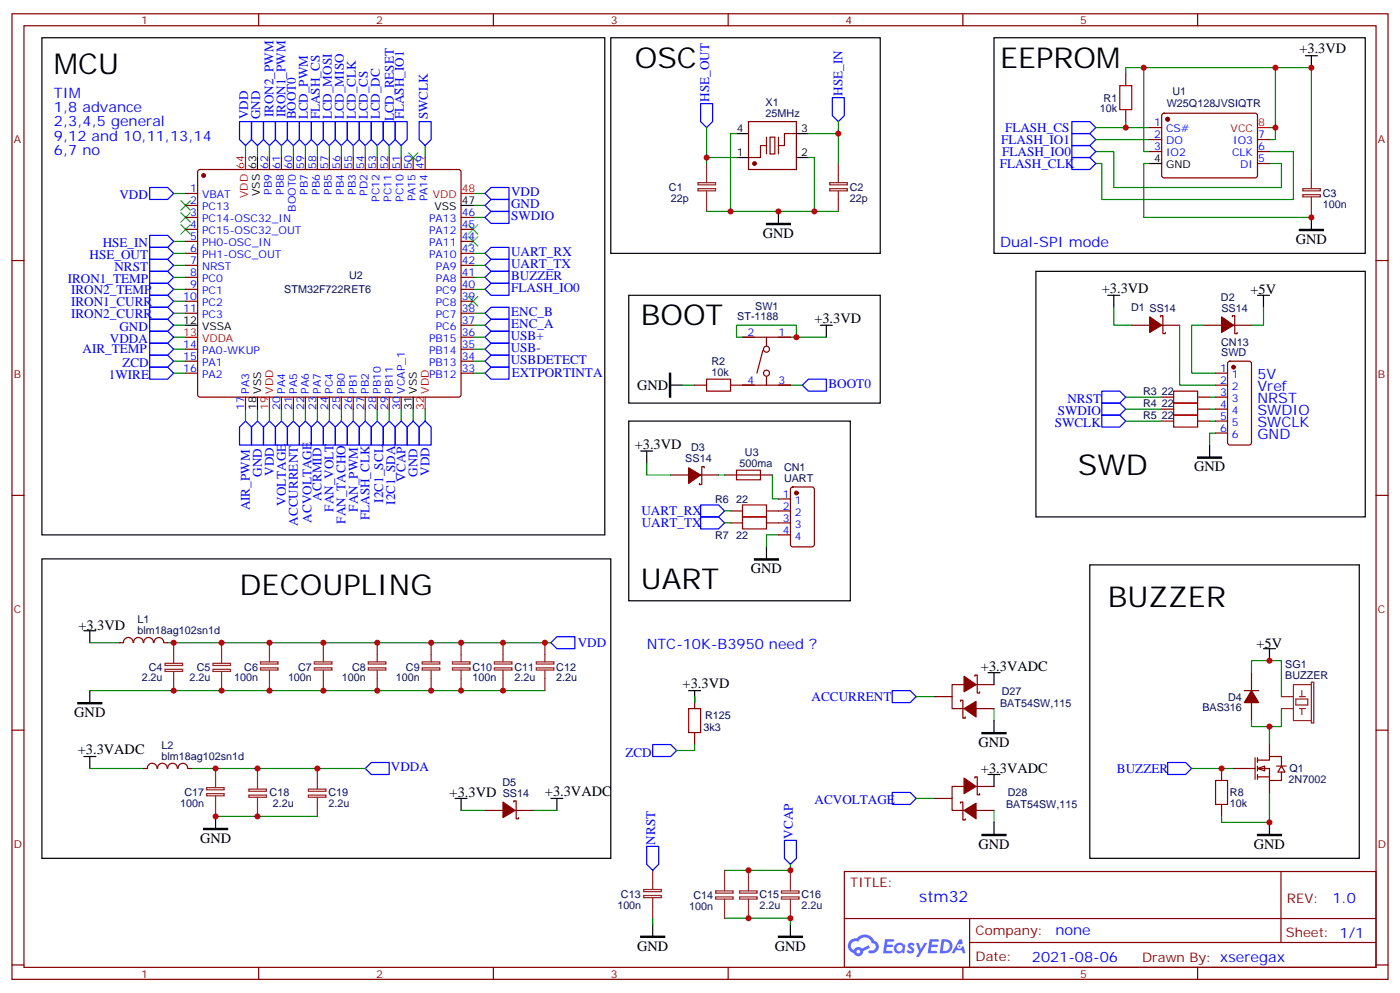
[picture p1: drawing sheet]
<svg xmlns="http://www.w3.org/2000/svg" width="412mm" height="292mm" viewBox="0 0 412 292" stroke-linecap="round" stroke-linejoin="round" font-family="sans-serif">
<g fill="none" stroke="#870000" stroke-width=".35">
<path d="M3.5 4.1h405.4v284.3h-405.4zM7.1 7.6h398.2v277.3h-398.2zM76.2 4.1v3.5M145.3 4.1v3.5M214.5 4.1v3.5M283.6 4.1v3.5M352.8 4.1v3.5M3.5 76.7h3.6M405.3 76.7h3.6M3.5 145.9h3.6M405.3 145.9h3.6M3.5 215h3.6"/>
<path d="M405.3 215h3.6M248.7 256.6h156.6v28.3h-156.6zM377.3 256.7v20.8M248.7 270.5h156.5M285.6 277.5h119.6M285.6 270.5v14.1M3.5 284.2h3.6M76.2 284.9v3.5M145.3 284.9v3.5M214.5 284.9v3.5M283.6 284.9v3.5M352.8 284.9v3.5"/>
<path d="M405.3 284.2h3.6"/>
</g>
<g fill="#5487ff">
<path d="M267.7 277.8a1.22 1.22 0 0 1 1.7 .3l-.4 .6a.47 .47 0 0 0-.3-.4 .47 .47 0 0 0-.5 .1l.1 .3a1.14 1.14 0 0 1 .8 1.7 1.14 1.14 0 0 1-1.9 0l-.2-.2 .5-.5 .7 .4a.29 .29 0 0 0 .3-.2 .29 .29 0 0 0-.2-.4 1.04 1.04 0 0 1-.6-1.7z"/>
<path d="M260.7 276.6h2.4l.3 .2-.2 .5h-1.8l-.1 .9h1.5l.3 .3-.3 .4h-1.6l-.2 1.1 1.7 .1 .2 .3-.2 .3h-2.6z"/>
<path d="M273.8 276.6h2.4l.3 .2-.1 .5h-1.8l-.2 .9h1.6l.3 .3-.4 .4h-1.6l-.1 1.1 1.7 .1 .2 .3-.2 .3h-2.6z"/>
<path d="M282.6 276.6h.7l.3 1.2-.6 .3a.69 .69 0 0 0-1 .3 .69 .69 0 0 0 .4 1 .69 .69 0 0 0 .9-.6l.5-.3 .6 2.2h-.8l-.2-.9h-1.8l-.5 .9h-.8z"/>
<path d="M269.8 277.7h.8l.6 1.8 1.1-1.8h.9l-2.6 4.1h-.8l.9-1.5z"/>
<path d="M277.4 276.6l-.6 4.1h1.3a2.11 2.11 0 0 0 2.5-2.1 2.11 2.11 0 0 0-2.5-2zM278.1 277.3a1.39 1.39 0 0 1 1.7 1.4 1.39 1.39 0 0 1-1.8 1.3h-.3z"/>
<path d="M263.7 278.2a1.54 1.54 0 0 0-.1 2.1 1.54 1.54 0 0 0 2.2 .2l.6 .2 .3-2.3-.2-.2-.4-.1a1.49 1.49 0 0 0-2.4 .1zM264 279.2a.94 .94 0 0 1 1.8 0 .94 .94 0 0 1-1.8 0z"/>
<path d="M250.4 276.9a2.18 2.18 0 0 0 1.1 3.8 1.44 1.44 0 0 0 1.6 .9 1.44 1.44 0 0 0 1.2-1.5l2-1-.5-.7-1.9 .9a1.47 1.47 0 0 0-2.4 .5 1.39 1.39 0 0 1-.7-2 1.39 1.39 0 0 1 2-.4 2.12 2.12 0 0 1 2.2-1.3 2.12 2.12 0 0 1 1.9 1.6 1.14 1.14 0 0 1 1.1 1.5 1.14 1.14 0 0 1-1.7 .7 .43 .43 0 0 0-.5 .3 .43 .43 0 0 0 .4 .5 1.98 1.98 0 0 0 2.5-1.2 1.98 1.98 0 0 0-1.2-2.5 3.1 3.1 0 0 0-5.3-.7l-.9 .1zM252.3 280.2a.55 .55 0 0 1 1.1 0 .55 .55 0 0 1-1.1 0z"/>
<circle cx="282.6" cy="278.7" r=".26"/>
</g>
<g fill="none" stroke="#008700" stroke-width=".35">
<path d="M336.9 19.9v24.7h1.8M375.7 19.9v17.7M322.8 37.6h15.9M331.6 21.7v-1.8h54.7v30M331.6 35.8v1.8M373.9 37.6h1.8v3.5h-1.8M51.2 57h3.5M72.3 42.9v3.5M75.8 42.9v3.5M79.4 42.9v3.5M82.9 42.9v3.5M86.4 42.9v3.5"/>
<path d="M90 42.9v3.5M93.5 42.9v3.5M97 42.9v3.5M100.5 42.9v3.5M104.1 42.9v3.5M107.6 42.9v3.5M111.1 42.9v3.5M114.7 42.9v3.5M118.2 42.9v3.5M125.2 42.9v3.5M139.3 57h3.6M322.8 44.6h5.3v10.6h49.4v-7h-3.6"/>
<path d="M322.8 41.1h15.9M338.7 48.2h-1.8v15.8h49.4M373.9 44.6h7.1v14.1h-56.4v-10.5h-1.8M51.2 78.1h3.5M51.2 71.1h3.5M139.3 60.5h3.6M139.3 64h3.6M139.3 78.1h3.6M139.3 74.6h3.6M51.2 99.3h3.5M51.2 95.8h3.5M51.2 85.2h3.5"/>
<path d="M51.2 81.7h3.5M51.2 88.7h3.5M51.2 92.3h3.5M139.3 99.3h3.6M139.3 85.2h3.6M139.3 81.7h3.6M232.8 99.3h10.6M328.1 90.5v5.3h5.3M51.2 106.4h3.5M51.2 102.8h3.5M51.2 109.9h3.5M139.3 106.4h3.6"/>
<path d="M139.3 102.8h3.6M139.3 109.9h3.6M201.1 113.4h3.5M232.8 113.4h3.6M331.6 116.9h10.6M72.3 120.5v3.5M75.8 120.5v3.5M79.4 120.5v3.5M82.9 120.5v3.5M97 120.5v3.5M100.5 120.5v3.5M104.1 120.5v3.5"/>
<path d="M107.6 120.5v3.5M111.1 120.5v3.5M114.7 120.5v3.5M118.2 120.5v3.5M121.7 120.5v3.5M125.2 120.5v3.5M331.6 120.5h10.6M331.6 124h10.6M213.4 150.5h1.8M213.4 154h1.8M229.3 157.5h-3.5v3.5M26.5 189.3h8.8"/>
<path d="M49.4 189.3h112.9M368.7 198.1v-3.5h8.8v10.5M26.5 203.4h134M373.9 214v5.3M377.5 208.7v5.3h-8.8v-1.8M26.5 226.3h15.8M56.4 226.3h51.2M351 226.3h12.4M373.9 233.4v8.8h-14.1v-1.8M232.8 254.5v1.8h-19.4M192.3 270.4v1.8M213.4 270.4h19.4v1.8"/>
</g>
<g fill="none" stroke="#00f" stroke-width=".35">
<path d="M70.6 35.8h3.5v5.3l-1.8 1.8-1.7-1.8zM74.1 35.8h3.5v5.3l-1.8 1.8-1.7-1.8zM77.6 35.8h3.5v5.3l-1.7 1.8-1.8-1.8zM81.1 35.8h3.6v5.3l-1.8 1.8-1.8-1.8zM84.7 35.8h3.5v5.3l-1.8 1.8-1.7-1.8zM88.2 35.8h3.5v5.3l-1.7 1.8-1.8-1.8zM91.7 35.8h3.5v5.3l-1.7 1.8-1.8-1.8zM95.2 35.8h3.6v5.3l-1.8 1.8-1.8-1.8zM98.8 35.8h3.5v5.3l-1.8 1.8-1.7-1.8zM102.3 35.8h3.5v5.3l-1.7 1.8-1.8-1.8zM105.8 35.8h3.6v5.3l-1.8 1.8-1.8-1.8zM109.4 35.8h3.5v5.3l-1.8 1.8-1.7-1.8z"/>
<path d="M112.9 35.8h3.5v5.3l-1.7 1.8-1.8-1.8zM116.4 35.8h3.5v5.3l-1.7 1.8-1.8-1.8zM123.5 35.8h3.5v5.3l-1.8 1.8-1.7-1.8zM315.7 35.8h5.3l1.8 1.8-1.8 1.7h-5.3zM315.7 39.3h5.3l1.8 1.8-1.8 1.8h-5.3zM44.1 55.2h5.3l1.8 1.8-1.8 1.7h-5.3zM142.9 57l1.7-1.8h5.3v3.5h-5.3zM315.7 46.4h5.3l1.8 1.8-1.8 1.7h-5.3zM315.7 42.9h5.3l1.8 1.7-1.8 1.8h-5.3zM44.1 79.9h5.3l1.8 1.8-1.8 1.7h-5.3zM44.1 76.4h5.3l1.8 1.7-1.8 1.8h-5.3zM44.1 69.3h5.3l1.8 1.8-1.8 1.7h-5.3z"/>
<path d="M142.9 78.1l1.7-1.7h5.3v3.5h-5.3zM142.9 74.6l1.7-1.8h5.3v3.6h-5.3zM142.9 64l1.7-1.7h5.3v3.5h-5.3zM142.9 60.5l1.7-1.8h5.3v3.6h-5.3zM44.1 90.5h5.3l1.8 1.8-1.8 1.7h-5.3zM44.1 87h5.3l1.8 1.7-1.8 1.8h-5.3zM44.1 83.4h5.3l1.8 1.8-1.8 1.8h-5.3zM44.1 97.5h5.3l1.8 1.8-1.8 1.8h-5.3zM44.1 94h5.3l1.8 1.8-1.8 1.7h-5.3zM142.9 92.3l1.7-1.8h5.3v3.5h-5.3zM142.9 81.7l1.7-1.8h5.3v3.5h-5.3zM142.9 99.3l1.7-1.8h5.3v3.6h-5.3z"/>
<path d="M142.9 85.2l1.7-1.8h5.3v3.6h-5.3zM144.6 94h5.3v3.5h-5.3l-1.7-1.7zM44.1 101.1h5.3l1.8 1.7-1.8 1.8h-5.3zM44.1 108.1h5.3l1.8 1.8-1.8 1.8h-5.3zM44.1 104.6h5.3l1.8 1.8-1.8 1.7h-5.3zM142.9 102.8l1.7-1.7h5.3v3.5h-5.3zM142.9 106.4l1.7-1.8h5.3v3.5h-5.3zM144.6 108.1h5.3v3.6h-5.3l-1.7-1.8zM238.1 111.7h5.3v3.5h-5.3l-1.7-1.8zM324.6 115.2h5.2l1.8 1.7-1.8 1.8h-5.2zM324.6 118.7h5.2l1.8 1.8-1.8 1.7h-5.2zM72.3 124l1.8 1.8v5.3h-3.5v-5.3z"/>
<path d="M75.8 124l1.8 1.8v5.3h-3.5v-5.3zM79.4 124l1.7 1.8v5.3h-3.5v-5.3zM82.9 124l1.8 1.8v5.3h-3.6v-5.3zM84.7 125.8l1.7-1.8 1.8 1.8v5.3h-3.5zM90 124l1.7 1.8v5.3h-3.5v-5.3zM93.5 124l1.7 1.8v5.3h-3.5v-5.3zM97 124l1.8 1.8v5.3h-3.6v-5.3zM100.5 124l1.8 1.8v5.3h-3.5v-5.3zM104.1 124l1.7 1.8v5.3h-3.5v-5.3zM107.6 124l1.8 1.8v5.3h-3.6v-5.3zM111.1 124l1.8 1.8v5.3h-3.5v-5.3zM114.7 124l1.7 1.8v5.3h-3.5v-5.3z"/>
<path d="M118.2 124l1.7 1.8v5.3h-3.5v-5.3zM119.9 125.8l1.8-1.8 1.8 1.8v5.3h-3.6zM125.2 124l1.8 1.8v5.3h-3.5v-5.3zM324.6 122.2h5.2l1.8 1.8-1.8 1.8h-5.2zM206.4 148.7h5.3l1.7 1.8-1.7 1.7h-5.3zM206.4 152.2h5.3l1.7 1.8-1.7 1.8h-5.3zM162.3 189.3l1.7-1.8h5.3v3.5h-5.3zM107.6 226.3l1.8-1.8h5.3v3.6h-5.3zM344 224.5h5.2l1.8 1.8-1.8 1.8h-5.2zM190.5 249.2h3.5v5.3l-1.7 1.8-1.8-1.8zM231.1 247.5h3.5v5.3l-1.8 1.7-1.7-1.7z"/>
</g>
<path d="M382.8 67.6h7v.3h-7zM197.2 109.9h.4v7h-.4zM352.8 134.6h7v.3h-7zM222.2 164.6h7.1v.3h-7.1zM22.9 206.9h7.1v.4h-7.1zM60 243.9h7v.4h-7zM370.4 245.7h7.1v.4h-7.1zM188.7 275.7h7.1v.3h-7.1zM229.3 275.7h7.1v.3h-7.1z" fill="#000" stroke="#000" stroke-width=".35"/>
<g fill="none" stroke="#000" stroke-width=".35">
<path d="M12.3 11.1h165.9v146.4h-165.9zM179.9 11.1h79.4v63.5h-79.4zM292.8 11.1h109.4v63.5h-109.4zM384.5 16.4h3.6M386.3 16.4v3.5M305.2 79.9h97v72.3h-97zM386.3 64v3.6M185.2 87h74.1v31.7h-74.1zM241.7 95.8h3.5M243.4 95.8v3.5M326.3 87h3.5M328.1 87v3.5"/>
<path d="M197.6 113.4h3.5M185.2 124h65.3v52.9h-65.3zM188.7 132.8h3.6M190.5 132.8v3.5M356.3 131.1v3.5M12.3 164.6h167.6v88.2h-167.6zM225.8 161v3.6M321 166.3h79.4v86.5h-79.4zM24.7 185.7h3.5M26.5 185.7v3.6M372.2 191h3.5M373.9 191v3.6"/>
<path d="M26.5 203.4v3.5M24.7 222.8h3.5M26.5 222.8v3.5M63.5 240.4v3.5M373.9 242.2v3.5M192.3 272.2v3.5M232.8 272.2v3.5"/>
</g>
<g fill="none" stroke="#8c2424" stroke-width=".35">
<path d="M383.8 57.3h5.1v.7h-5.1zM383.8 55.6h5.1v.6h-5.1zM386.3 49.9v5.7M386.3 58v6M48.6 195.3h5.2v.7h-5.2zM48.6 197.1h5.2v.6h-5.2zM51.2 189.3v6M51.2 197.7v5.7M62.7 195.3h5.2v.7h-5.2zM62.7 197.1h5.2v.6h-5.2zM65.3 189.3v6M65.3 197.7v5.7"/>
<path d="M76.7 196.7h5.2v.6h-5.2zM76.7 194.9h5.2v.6h-5.2zM79.4 189.3v5.6M79.4 197.4v6M92.6 196.7h5.2v.6h-5.2zM92.6 194.9h5.2v.6h-5.2zM95.2 189.3v5.6M95.2 197.4v6M108.5 196.7h5.2v.6h-5.2zM108.5 194.9h5.2v.6h-5.2zM111.1 189.3v5.6M111.1 197.4v6"/>
<path d="M124.4 196.7h5.1v.6h-5.1zM124.4 194.9h5.1v.6h-5.1zM127 189.3v5.6M127 197.4v6M133.3 196.7h5.2v.6h-5.2zM133.3 194.9h5.2v.6h-5.2zM135.8 189.3v5.6M135.8 197.4v6M145.6 196.7h5.2v.6h-5.2zM145.6 194.9h5.2v.6h-5.2zM148.2 189.3v5.6M148.2 197.4v6"/>
<path d="M158 196.7h5.2v.6h-5.2zM158 194.9h5.2v.6h-5.2zM160.5 189.3v5.6M160.5 197.4v6M60.9 233.7h5.1v.7h-5.1zM60.9 232h5.1v.6h-5.1zM63.5 226.3v5.7M63.5 234.4v6M73.3 232.4h5.2v.6h-5.2zM73.3 234.1h5.2v.7h-5.2zM75.8 226.3v6M75.8 234.8v5.6"/>
<path d="M90.8 232.4h5.2v.6h-5.2zM90.8 234.1h5.2v.7h-5.2zM93.5 226.3v6M93.5 234.8v5.6M192.3 256.3v5.6M213.4 256.3v6M220.5 256.3v6M232.8 256.3v6M189.6 263.7h5.2v.6h-5.2zM189.6 261.9h5.2v.7h-5.2zM192.3 264.4v6M210.8 262.4h5.2v.6h-5.2z"/>
<path d="M210.8 264.1h5.2v.7h-5.2zM213.4 264.8v5.6M217.8 262.4h5.2v.6h-5.2zM217.8 264.1h5.2v.7h-5.2zM220.5 264.8v5.6M230.2 262.4h5.2v.6h-5.2zM230.2 264.1h5.2v.7h-5.2zM232.8 264.8v5.6"/>
</g>
<path d="M329.8 25.2h3.6v7.1h-3.6zM208.1 111.7h7.1v3.5h-7.1zM345.7 118.7h7.1v3.5h-7.1zM345.7 115.2h7.1v3.5h-7.1zM345.7 122.2h7.1v3.6h-7.1zM218.7 148.7h7.1v3.5h-7.1zM218.7 152.2h7.1v3.6h-7.1zM358.1 229.8h3.5v7.1h-3.5z" fill="none" stroke="#a10000" stroke-width=".35"/>
<g fill="none" stroke="#870000" stroke-width=".35">
<path d="M331.6 21.7v3.5M331.6 32.3v3.5M333.4 95.8h5.3M341.8 93.3v-.3h.7v5.2h.8v-.3M342.2 95.8h5.3M204.6 113.4h3.5M215.2 113.4h3.5M342.2 116.9h3.5M352.8 116.9h3.5M197.6 139.9h5.2M206.4 139.9h5.3M207.4 137.8v-.4h-.7v5.3h-.7v-.4"/>
<path d="M342.2 120.5h3.5M342.2 124h3.5M352.8 120.5h3.5M352.8 124h3.5M215.2 150.5h3.5M215.2 154h3.5M225.8 150.5h3.5M225.8 154h3.5M35.3 189.3h1M36.4 189.2a1.41 1.41 0 0 1 1.4-1.5 1.41 1.41 0 0 1 1.4 1.5M39.4 189.2a1.41 1.41 0 0 1 1.4-1.5 1.41 1.41 0 0 1 1.4 1.5M42.4 189.2a1.41 1.41 0 0 1 1.4-1.5 1.41 1.41 0 0 1 1.4 1.5"/>
<path d="M45.4 189.2a1.41 1.41 0 0 1 1.4-1.5 1.41 1.41 0 0 1 1.4 1.5M48.3 189.3h1.1M368.7 198.1v5.3M366.5 203.4h4.3M368.7 206.9v5.3M42.3 226.3h1.1M43.4 226.3a1.41 1.41 0 0 1 1.4-1.5 1.41 1.41 0 0 1 1.4 1.5M46.4 226.3a1.41 1.41 0 0 1 1.4-1.5 1.41 1.41 0 0 1 1.4 1.5M49.4 226.3a1.41 1.41 0 0 1 1.4-1.5 1.41 1.41 0 0 1 1.4 1.5M52.5 226.3a1.41 1.41 0 0 1 1.4-1.5 1.41 1.41 0 0 1 1.4 1.5M55.4 226.3h1M359.8 226.3v3.5"/>
<path d="M359.8 236.9v3.5"/>
</g>
<g fill="#870000" stroke="#870000" stroke-width=".35">
<path d="M368.7 203.4l2.1 3.5h-4.3z"/>
<path d="M338.7 93.3l3.5 2.5-3.5 2.1z"/>
<path d="M202.8 137.8l3.6 2.1-3.6 2.4z"/>
</g>
<g fill="none" stroke="#3c3" stroke-width=".35">
<path d="M53.3 59.1l2.8 2.8M56.1 59.1l-2.8 2.8M120.3 45l2.8 2.8M123.1 45l-2.8 2.8M53.3 62.6l2.8 2.8M53.3 66.1l2.8 2.9M56.1 62.6l-2.8 2.8M56.1 66.1l-2.8 2.9M137.9 66.1l2.9 2.9M137.9 69.7l2.9 2.8M140.8 66.1l-2.9 2.9M140.8 69.7l-2.9 2.8"/>
<path d="M137.9 87.3l2.9 2.8M140.8 87.3l-2.9 2.8"/>
</g>
<g fill="#fff" stroke="#870000" stroke-width=".35">
<path d="M370.4 226.3l2.1-.7v1.4z"/>
<path d="M377.5 225.6l1 1.8h-2.1z"/>
</g>
<g fill="none" stroke="#870000" stroke-width=".35">
<path d="M220.5 35.8h14.1v14.1h-14.1zM234.6 39.3h-3.5v3.6h-1.8M338.7 37.6h3.5M342.4 33.5l.5-.2 27.1 .1 .4 .6v18l-.7 .4-27.1-.1-.4-.6v-17.7zM54.7 57h3.5M58.4 50.1l.5-.2h76.2l.5 .2 .2 .5v65.6l-.2 .5-.5 .2h-76.2l-.5-.2-.2-.5v-65.6zM79.4 46.4v3.5M82.9 46.4v3.5M86.4 46.4v3.5M90 46.4v3.5M93.5 46.4v3.5M97 46.4v3.5"/>
<path d="M100.5 46.4v3.5M104.1 46.4v3.5M107.6 46.4v3.5M111.1 46.4v3.5M114.7 46.4v3.5M118.2 46.4v3.5M121.7 46.4v3.5M125.2 46.4v3.5M225.8 42.9h-1.8v3.5h-3.5M226.8 40.4h1.4v4.9h-1.4zM338.7 41.1h3.5M338.7 44.6h3.5"/>
<path d="M370.4 41.1h3.5M370.4 44.6h3.5M370.4 48.2h3.5M54.7 60.5h3.5M54.7 64h3.5M54.7 67.6h3.5M54.7 71.1h3.5M54.7 74.6h3.5M54.7 78.1h3.5M135.8 64h3.5M135.8 67.6h3.5M135.8 71.1h3.5"/>
<path d="M135.8 74.6h3.5M135.8 78.1h3.5M54.7 81.7h3.5M54.7 85.2h3.5M54.7 88.7h3.5M54.7 92.3h3.5M135.8 99.3h3.5M135.8 81.7h3.5M135.8 85.2h3.5M135.8 88.7h3.5M135.8 92.3h3.5M135.8 95.8h3.5"/>
<path d="M218.7 99.3h14.1M225.8 99.3v2.5M354.5 95.8h5.3M363 93.3v-.3h.7v5.2h.7v-.3M363.4 95.8h5.3M54.7 102.8h3.5M54.7 106.4h3.5M54.7 109.9h3.5M72.3 116.9v3.6M82.9 116.9v3.6M86.4 116.9v3.6M90 116.9v3.6"/>
<path d="M93.5 116.9v3.6M97 116.9v3.6M100.5 116.9v3.6M104.1 116.9v3.6M107.6 116.9v3.6M111.1 116.9v3.6M114.7 116.9v3.6M118.2 116.9v3.6M135.8 102.8h3.5M135.8 106.4h3.5M135.8 109.9h3.5M218.7 113.4h14.1"/>
<path d="M224.7 103.2l-1.7 6.7M225.8 110.9v2.5M358.1 113.4h3.5M358.1 109.9h3.5M358.1 116.9h3.5M361.8 106.6l.5-.2h5.6l.7 .4 .1 23.6-.5 .6-5.9 .1-.6-.5-.1-23.5zM213.4 139.9h14.1M358.1 120.5h3.5M358.1 124h3.5M358.1 127.5h3.5M229.3 146.9h3.5M229.3 150.5h3.5"/>
<path d="M229.3 154h3.5M229.3 157.5h3.5M233.1 143.6l.4-.2h5.7l.6 .4 .1 16.5-.5 .7h-5.9l-.6-.4-.1-16.5zM287.2 199.1v-.3h.7v5.3h.7v-.4M204.6 205.1v3.6M204.6 215.7v3.6M275.2 205.1h5.3M282.9 206.6v-.4h.7v5.3h.7v-.4M284 201.6h-3.5v7.1h3.5M287.5 208.7h5.3M287.5 201.6h5.3M373.9 219.3v3.5"/>
<path d="M142.9 238.7h5.3M151.3 236.2v-.4h.7v5.3h.8v-.3M151.7 238.7h5.3M275.2 235.1h5.3M282.9 236.5v-.3h.7v5.3h.7v-.4M284 231.6h-3.5v7.1h3.5M287.2 229.1v-.3h.7v5.3h.7v-.4M287.5 238.7h5.3M287.5 231.6h5.3M363.4 226.3h6.3M369.7 223.1v6.4M370.4 223.8h3.5v-1h3.6v2.8"/>
<path d="M370.4 226.3h3.5v3.5h3.6v-2.4M370.4 228.8h3.5M370.4 223.1v1.4M370.4 225.6v1.4M370.4 228.1v1.4M373.9 229.8v3.6M376.1 225.6h2.8"/>
<circle cx="225.8" cy="109.9" r=".88"/>
<circle cx="225.8" cy="102.8" r=".88"/>
</g>
<g fill="none" stroke="#8c2424" stroke-width=".35">
<path d="M205.6 55.6h5.2v.6h-5.2zM205.6 53.8h5.2v.6h-5.2zM208.1 48.2v5.6M208.1 56.3v6M244.4 55.6h5.2v.6h-5.2zM244.4 53.8h5.2v.6h-5.2zM246.9 48.2v5.6M246.9 56.3v6M377.5 205.1h3.5M377.5 208.7h3.5M381.7 205.8h3.5v1.8h-3.5zM382.8 205.1h1.7"/>
<path d="M382.8 208.7h1.7M383.5 203.4v1.7M383.5 208.7v1.7M386.3 201.6h-5.3v10.6h5.3M386.3 200.9h.7v12h-.7z"/>
</g>
<g fill="#870000" stroke="#870000" stroke-width=".35">
<path d="M148.2 236.2l3.5 2.5-3.5 2.1z"/>
<path d="M359.8 93.3l3.6 2.5-3.6 2.1z"/>
<path d="M284 229.1l3.5 2.5-3.5 2.1z"/>
<path d="M284 238.7l3.5-2.2v4.6z"/>
<path d="M284 199.1l3.5 2.5-3.5 2.1z"/>
<path d="M284 208.7l3.5-2.1v4.5z"/>
<circle cx="344" cy="35.1" r=".53"/>
<circle cx="60" cy="51.7" r=".53"/>
<circle cx="222.2" cy="48.2" r=".53"/>
<circle cx="363.4" cy="108.1" r=".53"/>
<circle cx="234.6" cy="145.2" r=".53"/>
</g>
<g fill="none" stroke="#000" stroke-width=".35">
<path d="M217 39.3h3.5M234.6 39.3h3.5M75.8 46.4v3.5M217 46.4h3.5M234.6 46.4h3.5M338.7 48.2h3.5M135.8 60.5h3.5M229.3 62.3v3.5M54.7 95.8h3.5M370.4 87h3.5M372.2 87v3.5M75.8 116.9v3.6"/>
<path d="M121.7 116.9v3.6M291 198.1h3.6M292.8 198.1v3.5M202.8 203.4h3.6M204.6 203.4v3.5M292.8 212.2v3.5M134.1 235.1h3.5M135.8 235.1v3.6M162.3 235.1h3.5M164 235.1v3.6M291 228.1h3.6M292.8 228.1v3.5"/>
<path d="M292.8 242.2v3.5"/>
</g>
<path d="M370.4 37.6h3.5M72.3 46.4v3.5M135.8 57h3.5M54.7 99.3h3.5M79.4 116.9v3.6M125.2 116.9v3.6" fill="none" stroke="#f00" stroke-width=".35"/>
<path d="M217 138.5h7v2.8h-7zM202.8 208.7h3.6v7h-3.6z" fill="none" stroke="#a10000" stroke-width=".35"/>
<g fill="none" stroke="#008700" stroke-width=".35">
<path d="M208.1 37.6v8.8M217 39.3h-1.8v23M238.1 39.3h8.8v8.9M246.9 35.8v3.5M217 46.4h-8.9v1.8M238.1 46.4h1.8v15.9M51.2 74.6h3.5M208.1 62.3h38.8M139.3 92.3h3.6M139.3 95.8h3.6M218.7 99.3h-1.7v-3.5h17.6v3.5M347.5 95.8v17.6h10.6"/>
<path d="M354.5 95.8h-3.5v14.1h7.1M372.2 90.5v5.3h-3.5M356.3 116.9h1.8M86.4 120.5v3.5M90 120.5v3.5M93.5 120.5v3.5M190.5 136.3v3.6h7.1M211.7 139.9h1.7M227.5 139.9v7h1.8M356.3 124h1.8M356.3 120.5h1.8M358.1 127.5h-1.8v3.6"/>
<path d="M204.6 219.3v1.7h-5.3M204.6 205.1v1.8M269.9 205.1h5.3M292.8 208.7v3.5M135.8 238.7h7.1M157 238.7h7M269.9 235.1h5.3M292.8 238.7v3.5M63.5 240.4h30"/>
</g>
<path d="M225.8 40.4v4.9M229.3 40.4v4.9" fill="none" stroke="#871200" stroke-width=".35"/>
<path d="M225.8 65.8h7v.3h-7zM289.3 215.7h7v.4h-7zM289.3 245.7h7v.4h-7z" fill="#000" stroke="#000" stroke-width=".35"/>
<path d="M206.4 30.5h3.5v5.3l-1.8 1.8-1.7-1.8zM245.2 28.8h3.5v5.2l-1.8 1.8-1.7-1.8zM44.1 72.8h5.3l1.8 1.8-1.8 1.8h-5.3zM192.3 219.3h5.3l1.7 1.7-1.7 1.8h-5.3zM262.8 203.4h5.3l1.8 1.7-1.8 1.8h-5.3zM262.8 233.4h5.3l1.8 1.7-1.8 1.8h-5.3z" fill="none" stroke="#00f" stroke-width=".35"/>
<g fill="#c00">
<circle cx="232.8" cy="256.3" r=".88"/>
<circle cx="232.8" cy="270.4" r=".88"/>
<circle cx="63.5" cy="226.3" r=".88"/>
<circle cx="51.2" cy="203.4" r=".88"/>
<circle cx="51.2" cy="189.3" r=".88"/>
<circle cx="127" cy="189.3" r=".88"/>
<circle cx="111.1" cy="189.3" r=".88"/>
<circle cx="111.1" cy="203.4" r=".88"/>
<circle cx="95.3" cy="189.3" r=".88"/>
<circle cx="95.3" cy="203.4" r=".88"/>
<circle cx="79.4" cy="189.3" r=".88"/>
<circle cx="79.4" cy="203.4" r=".88"/>
<circle cx="65.3" cy="203.4" r=".88"/>
<circle cx="65.3" cy="189.3" r=".88"/>
<circle cx="220.5" cy="270.4" r=".88"/>
<circle cx="220.5" cy="256.3" r=".88"/>
<circle cx="331.6" cy="37.6" r=".88"/>
<circle cx="336.9" cy="19.9" r=".88"/>
<circle cx="386.3" cy="64" r=".88"/>
<circle cx="386.3" cy="19.9" r=".88"/>
<circle cx="375.7" cy="19.9" r=".88"/>
<circle cx="375.7" cy="37.6" r=".88"/>
<circle cx="373.9" cy="194.6" r=".88"/>
<circle cx="359.8" cy="226.3" r=".88"/>
<circle cx="373.9" cy="242.2" r=".88"/>
<circle cx="373.9" cy="214" r=".88"/>
<circle cx="135.8" cy="189.3" r=".88"/>
<circle cx="127" cy="203.4" r=".88"/>
<circle cx="75.8" cy="226.3" r=".88"/>
<circle cx="63.5" cy="240.4" r=".88"/>
<circle cx="160.5" cy="189.3" r=".88"/>
<circle cx="135.8" cy="203.4" r=".88"/>
<circle cx="75.8" cy="240.4" r=".88"/>
<circle cx="148.2" cy="189.3" r=".88"/>
<circle cx="148.2" cy="203.4" r=".88"/>
<circle cx="93.5" cy="226.3" r=".88"/>
<circle cx="234.6" cy="99.3" r=".88"/>
<circle cx="229.3" cy="62.3" r=".88"/>
<circle cx="215.2" cy="62.3" r=".88"/>
<circle cx="239.9" cy="62.3" r=".88"/>
<circle cx="208.1" cy="46.4" r=".88"/>
<circle cx="246.9" cy="39.3" r=".88"/>
</g>
<g font-size="8.5">
<text x="15.9" y="21.7">MCU</text>
<text x="187" y="19.9">OSC</text>
<text x="294.6" y="19.9">EEPROM</text>
<text x="188.7" y="95.8">BOOT</text>
<text x="317.5" y="139.9">SWD</text>
<text x="188.7" y="173.4">UART</text>
<text x="70.6" y="175.2">DECOUPLING</text>
<text x="326.3" y="178.7">BUZZER</text>
</g>
<text font-size="4.6" fill="#00f" x="270.8" y="265.7">stm32</text>
<g font-size="4.2">
<text x="382.8" y="15.7">+3.3VD</text>
<text x="224.7" y="70">GND</text>
<text x="381.7" y="71.8">GND</text>
<text x="324.6" y="86.3">+3.3VD</text>
<text x="368.4" y="86.6">+5V</text>
<text x="239.9" y="95.1">+3.3VD</text>
<text x="187.7" y="114.8">GND</text>
<text x="187" y="132.1">+3.3VD</text>
<text x="351.7" y="138.8">GND</text>
<text x="221.2" y="168.8">GND</text>
<text x="23.1" y="185.4">+3.3VD</text>
<text x="370.1" y="190.7">+5V</text>
<text x="289" y="197.7">+3.3VADC</text>
<text x="201.1" y="202.7">+3.3VD</text>
<text x="21.9" y="211.1">GND</text>
<text x="288.2" y="220">GND</text>
<text x="22.9" y="222.1">+3.3VADC</text>
<text x="289" y="227.7">+3.3VADC</text>
<text x="132.5" y="234.8">+3.3VD</text>
<text x="160.5" y="234.4">+3.3VADC</text>
<text x="58.9" y="248.2">GND</text>
<text x="288.2" y="249.9">GND</text>
<text x="369.4" y="249.9">GND</text>
<text x="187.7" y="279.9">GND</text>
<text x="228.2" y="279.9">GND</text>
</g>
<g font-size="4.2" fill="#00f">
<text x="15.9" y="28.8">TIM</text>
<text x="15.9" y="33">1,8 advance</text>
<text x="15.9" y="37.2">2,3,4,5 general</text>
<text x="15.9" y="41.5">9,12 and 10,11,13,14</text>
<text x="15.9" y="45.7">6,7 no</text>
<text x="294.6" y="72.8">Dual-SPI mode</text>
<text x="370.4" y="111.7">5V</text>
<text x="370.4" y="115.2">Vref</text>
<text x="370.4" y="118.7">NRST</text>
<text x="370.4" y="122.2">SWDIO</text>
<text x="370.4" y="125.8">SWCLK</text>
<text x="370.4" y="129.3">GND</text>
<text x="190.5" y="191">NTC-10K-B3950 need ?</text>
<text x="392.5" y="265.9">1.0</text>
<text x="310.9" y="275.5">none</text>
<text x="304" y="283.3">2021-08-06</text>
</g>
<g font-size="3.9" fill="#00f">
<text x="248.2" y="28.2" transform="rotate(-90 248.2 28.2)">HSE_IN</text>
<text x="73.1" y="35.2" transform="rotate(-90 73.1 35.2)">VDD</text>
<text x="76.6" y="35.2" transform="rotate(-90 76.6 35.2)">GND</text>
<text x="80.6" y="34.6" transform="rotate(-90 80.6 34.6)">IRON2_PWM</text>
<text x="84.1" y="34.6" transform="rotate(-90 84.1 34.6)">IRON1_PWM</text>
<text x="87.2" y="35.2" transform="rotate(-90 87.2 35.2)">BOOT0</text>
<text x="90.7" y="35.2" transform="rotate(-90 90.7 35.2)">LCD_PWM</text>
<text x="94.2" y="35.2" transform="rotate(-90 94.2 35.2)">FLASH_CS</text>
<text x="97.8" y="35.2" transform="rotate(-90 97.8 35.2)">LCD_MOSI</text>
<text x="101.3" y="35.2" transform="rotate(-90 101.3 35.2)">LCD_MISO</text>
<text x="104.8" y="35.2" transform="rotate(-90 104.8 35.2)">LCD_CLK</text>
<text x="108.3" y="35.2" transform="rotate(-90 108.3 35.2)">LCD_CS</text>
<text x="111.9" y="35.2" transform="rotate(-90 111.9 35.2)">LCD_DC</text>
<text x="116" y="35.7" transform="rotate(-90 116 35.7)">LCD_RESET</text>
<text x="118.9" y="35.2" transform="rotate(-90 118.9 35.2)">FLASH_IO1</text>
<text x="126" y="35.2" transform="rotate(-90 126 35.2)">SWCLK</text>
<text x="208.9" y="30" transform="rotate(-90 208.9 30)">HSE_OUT</text>
<text x="296.1" y="38.8">FLASH_CS</text>
<text x="294.9" y="42.4">FLASH_IO1</text>
<text x="295.2" y="46">FLASH_IO0</text>
<text x="294.5" y="49.5">FLASH_CLK</text>
<text x="35.2" y="58.7">VDD</text>
<text x="150.6" y="57.7">VDD</text>
<text x="150.6" y="64.8">SWDIO</text>
<text x="150.6" y="61.3">GND</text>
<text x="26.4" y="76.4">HSE_OUT</text>
<text x="30.3" y="72.8">HSE_IN</text>
<text x="150.6" y="75.4">UART_RX</text>
<text x="19.9" y="83.4">IRON1_TEMP</text>
<text x="33.7" y="79.9">NRST</text>
<text x="150.6" y="78.9">UART_TX</text>
<text x="150.6" y="82.4">BUZZER</text>
<text x="20.9" y="90">IRON1_CURR</text>
<text x="20.9" y="86.4">IRON2_TEMP</text>
<text x="150.6" y="85.9">FLASH_IO0</text>
<text x="20.9" y="93.5">IRON2_CURR</text>
<text x="150.6" y="93">ENC_B</text>
<text x="32.4" y="101.1">VDDA</text>
<text x="35.2" y="97.5">GND</text>
<text x="150.5" y="100">USB+</text>
<text x="150.6" y="96.5">ENC_A</text>
<text x="24.3" y="104.1">AIR_TEMP</text>
<text x="150.5" y="103.6">USB-</text>
<text x="150.5" y="107.1">USBDETECT</text>
<text x="32.1" y="111.7">1WIRE</text>
<text x="36" y="108.1">ZCD</text>
<text x="150.8" y="111.2">EXTPORTINTA</text>
<text x="244.1" y="114.2">BOOT0</text>
<text x="314.4" y="118.7">NRST</text>
<text x="310.7" y="125.8">SWCLK</text>
<text x="311.6" y="122.3">SWDIO</text>
<text x="77.2" y="140.4" transform="rotate(-90 77.2 140.4)">GND</text>
<text x="80.6" y="140.1" transform="rotate(-90 80.6 140.1)">VDD</text>
<text x="119.4" y="141.9" transform="rotate(-90 119.4 141.9)">VCAP</text>
<text x="123" y="140.4" transform="rotate(-90 123 140.4)">GND</text>
<text x="126.5" y="140.1" transform="rotate(-90 126.5 140.1)">VDD</text>
<text x="84.2" y="148.9" transform="rotate(-90 84.2 148.9)">VOLTAGE</text>
<text x="94.7" y="147.4" transform="rotate(-90 94.7 147.4)">ACRMID</text>
<text x="112.9" y="148" transform="rotate(-90 112.9 148)">I2C1_SCL</text>
<text x="116.4" y="148.7" transform="rotate(-90 116.4 148.7)">I2C1_SDA</text>
<text x="73.6" y="150.3" transform="rotate(-90 73.6 150.3)">AIR_PWM</text>
<text x="87.7" y="154.8" transform="rotate(-90 87.7 154.8)">ACCURRENT</text>
<text x="91.7" y="153.9" transform="rotate(-90 91.7 153.9)">ACVOLTAGE</text>
<text x="98.3" y="150.7" transform="rotate(-90 98.3 150.7)">FAN_VOLT</text>
<text x="101.8" y="154.2" transform="rotate(-90 101.8 154.2)">FAN_TACHO</text>
<text x="105.4" y="150.7" transform="rotate(-90 105.4 150.7)">FAN_PWM</text>
<text x="108.8" y="153.2" transform="rotate(-90 108.8 153.2)">FLASH_CLK</text>
<text x="188.9" y="151.7">UART_RX</text>
<text x="189" y="155.2">UART_TX</text>
<text x="170.2" y="190.5">VDD</text>
<text x="239.1" y="206.4">ACCURRENT</text>
<text x="115.1" y="227.1">VDDA</text>
<text x="184.2" y="222.8">ZCD</text>
<text x="329" y="227.5">BUZZER</text>
<text x="239.9" y="236.9">ACVOLTAGE</text>
<text x="193" y="248.7" transform="rotate(-90 193 248.7)">NRST</text>
<text x="233.6" y="246.9" transform="rotate(-90 233.6 246.9)">VCAP</text>
</g>
<g font-size="3.9" fill="#800">
<text x="250.5" y="261.2">TITLE:</text>
<text x="379.1" y="265.9">REV:</text>
<text x="287.4" y="275.4">Company:</text>
<text x="378.7" y="276">Sheet: 1/1</text>
<text x="287.4" y="283.1">Date:</text>
<text x="336.4" y="283.2">Drawn By: xseregax</text>
</g>
<g font-size="3.2" fill="#800">
<text x="41.6" y="7.1">1</text>
<text x="110.8" y="7.1">2</text>
<text x="179.9" y="7.1">3</text>
<text x="249.1" y="7.1">4</text>
<text x="318.2" y="7.1">5</text>
<text x="4.1" y="42.2">A</text>
<text x="405.9" y="42.2">A</text>
<text x="4.1" y="111.3">B</text>
<text x="405.9" y="111.3">B</text>
<text x="4.1" y="180.4">C</text>
<text x="405.9" y="180.4">C</text>
<text x="4.1" y="249.6">D</text>
<text x="405.9" y="249.6">D</text>
<text x="41.6" y="287.9">1</text>
<text x="110.8" y="287.9">2</text>
<text x="179.9" y="287.9">3</text>
<text x="249.1" y="287.9">4</text>
<text x="318.2" y="287.9">5</text>
</g>
<g font-size="3.2" fill="#000080">
<text x="325.1" y="29.9">R1</text>
<text x="345.4" y="28.1">U1</text>
<text x="225.5" y="34.4">25MHz</text>
<text x="225.5" y="31.2">X1</text>
<text x="324" y="33.1">10k</text>
<text x="343.7" y="31.6">W25Q128JVSIQTR</text>
<text x="197" y="56.3">C1</text>
<text x="197.6" y="59.6">22p</text>
<text x="250.3" y="59.5">22p</text>
<text x="250.3" y="56.4">C2</text>
<text x="389.6" y="58.1">C3</text>
<text x="389.6" y="61.3">100n</text>
<text x="102.8" y="82.2">U2</text>
<text x="83.8" y="86.3">STM32F722RET6</text>
<text x="359.6" y="88.8">D2</text>
<text x="217.2" y="94.4">ST-1188</text>
<text x="222.5" y="91.2">SW1</text>
<text x="333.2" y="91.7">D1 SS14</text>
<text x="359.8" y="91.9">SS14</text>
<text x="359.7" y="101.8">CN13</text>
<text x="209.6" y="107.4">R2</text>
<text x="359.7" y="105">SWD</text>
<text x="209.6" y="110.6">10k</text>
<text x="336.7" y="119.9">R4</text>
<text x="336.7" y="116.4">R3</text>
<text x="342.3" y="119.9">22</text>
<text x="342.3" y="116.4">22</text>
<text x="336.7" y="123.4">R5</text>
<text x="342.3" y="123.4">22</text>
<text x="201.9" y="136">SS14</text>
<text x="203.6" y="132.8">D3</text>
<text x="217.9" y="137.4">500ma</text>
<text x="219.4" y="134.2">U3</text>
<text x="230.9" y="142">UART</text>
<text x="230.9" y="138.8">CN1</text>
<text x="210.6" y="148.1">R6</text>
<text x="216.9" y="148.1">22</text>
<text x="210.6" y="158.8">R7</text>
<text x="216.9" y="158.8">22</text>
<text x="40.5" y="183.4">L1</text>
<text x="40.5" y="186.7">blm18ag102sn1d</text>
<text x="43.9" y="197.5">C4</text>
<text x="58" y="197.5">C5</text>
<text x="72" y="197.5">C6</text>
<text x="87.8" y="197.5">C7</text>
<text x="103.7" y="197.5">C8</text>
<text x="119.6" y="197.5">C9</text>
<text x="139.2" y="197.5">C10</text>
<text x="151.5" y="197.5">C11</text>
<text x="163.9" y="197.5">C12</text>
<text x="378.6" y="196.6">SG1</text>
<text x="41.7" y="200.6">2.2u</text>
<text x="55.8" y="200.6">2.2u</text>
<text x="69" y="200.6">100n</text>
<text x="84.8" y="200.6">100n</text>
<text x="100.7" y="200.6">100n</text>
<text x="116.6" y="200.6">100n</text>
<text x="139.2" y="200.6">100n</text>
<text x="151.5" y="200.7">2.2u</text>
<text x="163.9" y="200.7">2.2u</text>
<text x="378.6" y="199.8">BUZZER</text>
<text x="294.6" y="208.1">BAT54SW,115</text>
<text x="295.1" y="204.5">D27</text>
<text x="354.2" y="209.5">BAS316</text>
<text x="361.8" y="206.3">D4</text>
<text x="207.2" y="215.1">3k3</text>
<text x="207.7" y="211.6">R125</text>
<text x="47.6" y="220.5">L2</text>
<text x="47.6" y="223.7">blm18ag102sn1d</text>
<text x="379.8" y="227.4">Q1</text>
<text x="148" y="231.5">D5</text>
<text x="379.6" y="230.7">2N7002</text>
<text x="53.1" y="237.7">100n</text>
<text x="54.3" y="234.5">C17</text>
<text x="79.4" y="234.5">C18</text>
<text x="80.3" y="237.7">2.2u</text>
<text x="96.7" y="237.7">2.2u</text>
<text x="96.7" y="234.5">C19</text>
<text x="148.1" y="234.8">SS14</text>
<text x="296.4" y="238">BAT54SW,115</text>
<text x="296.8" y="234.5">D28</text>
<text x="362.3" y="237.7">10k</text>
<text x="362.3" y="234.5">R8</text>
<text x="181.8" y="267.7">100n</text>
<text x="182.9" y="264.5">C13</text>
<text x="203" y="268.1">100n</text>
<text x="204.3" y="264.6">C14</text>
<text x="223.7" y="267.6">2.2u</text>
<text x="223.7" y="264.5">C15</text>
<text x="236.1" y="267.6">2.2u</text>
<text x="236.1" y="264.5">C16</text>
</g>
<g font-size="3.2">
<text x="217.1" y="39">4</text>
<text x="236" y="39">3</text>
<text x="217.1" y="46">1</text>
<text x="236" y="46">2</text>
<text x="340" y="47.8">4</text>
<text x="75.5" y="49.7" transform="rotate(-90 75.5 49.7)">63</text>
<text x="343.5" y="49.6">GND</text>
<text x="76.6" y="57.7" transform="rotate(-90 76.6 57.7)">VSS</text>
<text x="128" y="61.9">VSS</text>
<text x="136" y="60.1">47</text>
<text x="54" y="95.4">12</text>
<text x="59.5" y="97.2">VSSA</text>
<text x="76.9" y="115.9" transform="rotate(-90 76.9 115.9)">VSS</text>
<text x="122.8" y="115.9" transform="rotate(-90 122.8 115.9)">VSS</text>
<text x="75.5" y="120.8" transform="rotate(-90 75.5 120.8)">18</text>
<text x="121.4" y="120.8" transform="rotate(-90 121.4 120.8)">31</text>
</g>
<g font-size="3.2" fill="#00f">
<text x="340" y="37.2">1</text>
<text x="340" y="40.7">2</text>
<text x="343.5" y="39">CS#</text>
<text x="370.6" y="40.7">7</text>
<text x="340" y="44.3">3</text>
<text x="343.5" y="42.5">DO</text>
<text x="343.5" y="46">IO2</text>
<text x="362.9" y="46">CLK</text>
<text x="363.3" y="42.5">IO3</text>
<text x="370.6" y="47.8">5</text>
<text x="370.6" y="44.3">6</text>
<text x="79" y="49.7" transform="rotate(-90 79 49.7)">62</text>
<text x="82.5" y="49.7" transform="rotate(-90 82.5 49.7)">61</text>
<text x="86.1" y="49.7" transform="rotate(-90 86.1 49.7)">60</text>
<text x="89.6" y="49.7" transform="rotate(-90 89.6 49.7)">59</text>
<text x="93.1" y="49.7" transform="rotate(-90 93.1 49.7)">58</text>
<text x="96.7" y="49.7" transform="rotate(-90 96.7 49.7)">57</text>
<text x="100.2" y="49.7" transform="rotate(-90 100.2 49.7)">56</text>
<text x="103.7" y="49.7" transform="rotate(-90 103.7 49.7)">55</text>
<text x="107.2" y="49.7" transform="rotate(-90 107.2 49.7)">54</text>
<text x="110.8" y="49.7" transform="rotate(-90 110.8 49.7)">53</text>
<text x="114.3" y="49.7" transform="rotate(-90 114.3 49.7)">52</text>
<text x="117.8" y="49.7" transform="rotate(-90 117.8 49.7)">51</text>
<text x="121.4" y="49.7" transform="rotate(-90 121.4 49.7)">50</text>
<text x="124.9" y="49.7" transform="rotate(-90 124.9 49.7)">49</text>
<text x="365.3" y="49.6">DI</text>
<text x="56" y="56.6">1</text>
<text x="59.5" y="58.4">VBAT</text>
<text x="80.1" y="57.3" transform="rotate(-90 80.1 57.3)">PB9</text>
<text x="83.6" y="57.3" transform="rotate(-90 83.6 57.3)">PB8</text>
<text x="90.7" y="57.3" transform="rotate(-90 90.7 57.3)">PB7</text>
<text x="94.2" y="57.3" transform="rotate(-90 94.2 57.3)">PB6</text>
<text x="97.7" y="57.3" transform="rotate(-90 97.7 57.3)">PB5</text>
<text x="101.2" y="57.3" transform="rotate(-90 101.2 57.3)">PB4</text>
<text x="104.8" y="57.3" transform="rotate(-90 104.8 57.3)">PB3</text>
<text x="108.3" y="57.6" transform="rotate(-90 108.3 57.6)">PD2</text>
<text x="111.8" y="59.4" transform="rotate(-90 111.8 59.4)">PC12</text>
<text x="115.4" y="59.4" transform="rotate(-90 115.4 59.4)">PC11</text>
<text x="118.9" y="59.4" transform="rotate(-90 118.9 59.4)">PC10</text>
<text x="122.4" y="59.3" transform="rotate(-90 122.4 59.3)">PA15</text>
<text x="125.9" y="59.3" transform="rotate(-90 125.9 59.3)">PA14</text>
<text x="56" y="60.1">2</text>
<text x="56" y="63.7">3</text>
<text x="59.5" y="61.9">PC13</text>
<text x="59.5" y="65.4">PC14-OSC32_IN</text>
<text x="87.1" y="62.4" transform="rotate(-90 87.1 62.4)">BOOT0</text>
<text x="126.4" y="65.4">PA13</text>
<text x="136" y="63.7">46</text>
<text x="56" y="67.2">4</text>
<text x="56" y="70.7">5</text>
<text x="59.5" y="69">PC15-OSC32_OUT</text>
<text x="126.4" y="69">PA12</text>
<text x="136" y="67.2">45</text>
<text x="136" y="70.7">44</text>
<text x="56" y="74.3">6</text>
<text x="56" y="77.8">7</text>
<text x="59.5" y="72.5">PH0-OSC_IN</text>
<text x="59.5" y="76">PH1-OSC_OUT</text>
<text x="126.4" y="72.5">PA11</text>
<text x="126.4" y="76">PA10</text>
<text x="136" y="74.3">43</text>
<text x="136" y="77.8">42</text>
<text x="56" y="81.3">8</text>
<text x="59.5" y="79.6">NRST</text>
<text x="59.5" y="83.1">PC0</text>
<text x="128.4" y="79.6">PA9</text>
<text x="128.4" y="83.1">PA8</text>
<text x="136" y="81.3">41</text>
<text x="54" y="88.4">10</text>
<text x="56" y="84.8">9</text>
<text x="59.5" y="86.6">PC1</text>
<text x="128.4" y="86.6">PC9</text>
<text x="136" y="84.8">40</text>
<text x="136" y="88.4">39</text>
<text x="54" y="91.9">11</text>
<text x="59.5" y="90.1">PC2</text>
<text x="59.5" y="93.7">PC3</text>
<text x="128.4" y="90.1">PC8</text>
<text x="128.4" y="93.7">PC7</text>
<text x="136" y="91.9">38</text>
<text x="136" y="95.4">37</text>
<text x="126.4" y="100.7">PB15</text>
<text x="128.4" y="97.2">PC6</text>
<text x="136" y="99">36</text>
<text x="220.2" y="99">2</text>
<text x="229.3" y="99">1</text>
<text x="54" y="102.5">14</text>
<text x="54" y="106">15</text>
<text x="59.5" y="104.2">PA0-WKUP</text>
<text x="59.5" y="107.8">PA1</text>
<text x="126.4" y="104.2">PB14</text>
<text x="126.4" y="107.8">PB13</text>
<text x="136" y="102.5">35</text>
<text x="136" y="106">34</text>
<text x="54" y="109.5">16</text>
<text x="59.5" y="111.3">PA2</text>
<text x="126.4" y="111.3">PB12</text>
<text x="136" y="109.5">33</text>
<text x="220.2" y="113.1">4</text>
<text x="229.3" y="113.1">3</text>
<text x="359.4" y="109.5">1</text>
<text x="359.4" y="113.1">2</text>
<text x="362.9" y="111.3">1</text>
<text x="73.4" y="115.9" transform="rotate(-90 73.4 115.9)">PA3</text>
<text x="84" y="115.9" transform="rotate(-90 84 115.9)">PA4</text>
<text x="87.5" y="115.9" transform="rotate(-90 87.5 115.9)">PA5</text>
<text x="91" y="115.9" transform="rotate(-90 91 115.9)">PA6</text>
<text x="94.5" y="115.9" transform="rotate(-90 94.5 115.9)">PA7</text>
<text x="98.1" y="115.9" transform="rotate(-90 98.1 115.9)">PC4</text>
<text x="101.6" y="115.9" transform="rotate(-90 101.6 115.9)">PB0</text>
<text x="105.1" y="115.9" transform="rotate(-90 105.1 115.9)">PB1</text>
<text x="108.7" y="115.9" transform="rotate(-90 108.7 115.9)">PB2</text>
<text x="112.2" y="115.9" transform="rotate(-90 112.2 115.9)">PB10</text>
<text x="115.7" y="115.9" transform="rotate(-90 115.7 115.9)">PB11</text>
<text x="119.2" y="115.9" transform="rotate(-90 119.2 115.9)">VCAP_1</text>
<text x="359.4" y="116.6">3</text>
<text x="362.9" y="114.8">2</text>
<text x="362.9" y="118.4">3</text>
<text x="72" y="120.8" transform="rotate(-90 72 120.8)">17</text>
<text x="82.5" y="120.8" transform="rotate(-90 82.5 120.8)">20</text>
<text x="86.1" y="120.8" transform="rotate(-90 86.1 120.8)">21</text>
<text x="89.6" y="120.8" transform="rotate(-90 89.6 120.8)">22</text>
<text x="93.1" y="120.8" transform="rotate(-90 93.1 120.8)">23</text>
<text x="96.7" y="120.8" transform="rotate(-90 96.7 120.8)">24</text>
<text x="100.2" y="120.8" transform="rotate(-90 100.2 120.8)">25</text>
<text x="103.7" y="120.8" transform="rotate(-90 103.7 120.8)">26</text>
<text x="107.2" y="120.8" transform="rotate(-90 107.2 120.8)">27</text>
<text x="110.8" y="120.8" transform="rotate(-90 110.8 120.8)">28</text>
<text x="114.3" y="120.8" transform="rotate(-90 114.3 120.8)">29</text>
<text x="117.8" y="120.8" transform="rotate(-90 117.8 120.8)">30</text>
<text x="359.4" y="120.1">4</text>
<text x="359.4" y="123.6">5</text>
<text x="362.9" y="121.9">4</text>
<text x="362.9" y="125.4">5</text>
<text x="359.4" y="127.2">6</text>
<text x="362.9" y="128.9">6</text>
<text x="230.6" y="146.6">1</text>
<text x="234.1" y="148.3">1</text>
<text x="230.6" y="150.1">2</text>
<text x="230.6" y="153.6">3</text>
<text x="234.1" y="151.9">2</text>
<text x="234.1" y="155.4">3</text>
<text x="230.6" y="157.2">4</text>
<text x="234.1" y="158.9">4</text>
</g>
<g font-size="3.2" fill="#f00">
<text x="362.5" y="39">VCC</text>
<text x="370.6" y="37.2">8</text>
<text x="72" y="49.7" transform="rotate(-90 72 49.7)">64</text>
<text x="73" y="58.3" transform="rotate(-90 73 58.3)">VDD</text>
<text x="127.5" y="58.4">VDD</text>
<text x="136" y="56.6">48</text>
<text x="54" y="99">13</text>
<text x="59.5" y="100.7">VDDA</text>
<text x="80.4" y="115.9" transform="rotate(-90 80.4 115.9)">VDD</text>
<text x="126.3" y="115.9" transform="rotate(-90 126.3 115.9)">VDD</text>
<text x="79" y="120.8" transform="rotate(-90 79 120.8)">19</text>
<text x="124.9" y="120.8" transform="rotate(-90 124.9 120.8)">32</text>
</g>
</svg>
